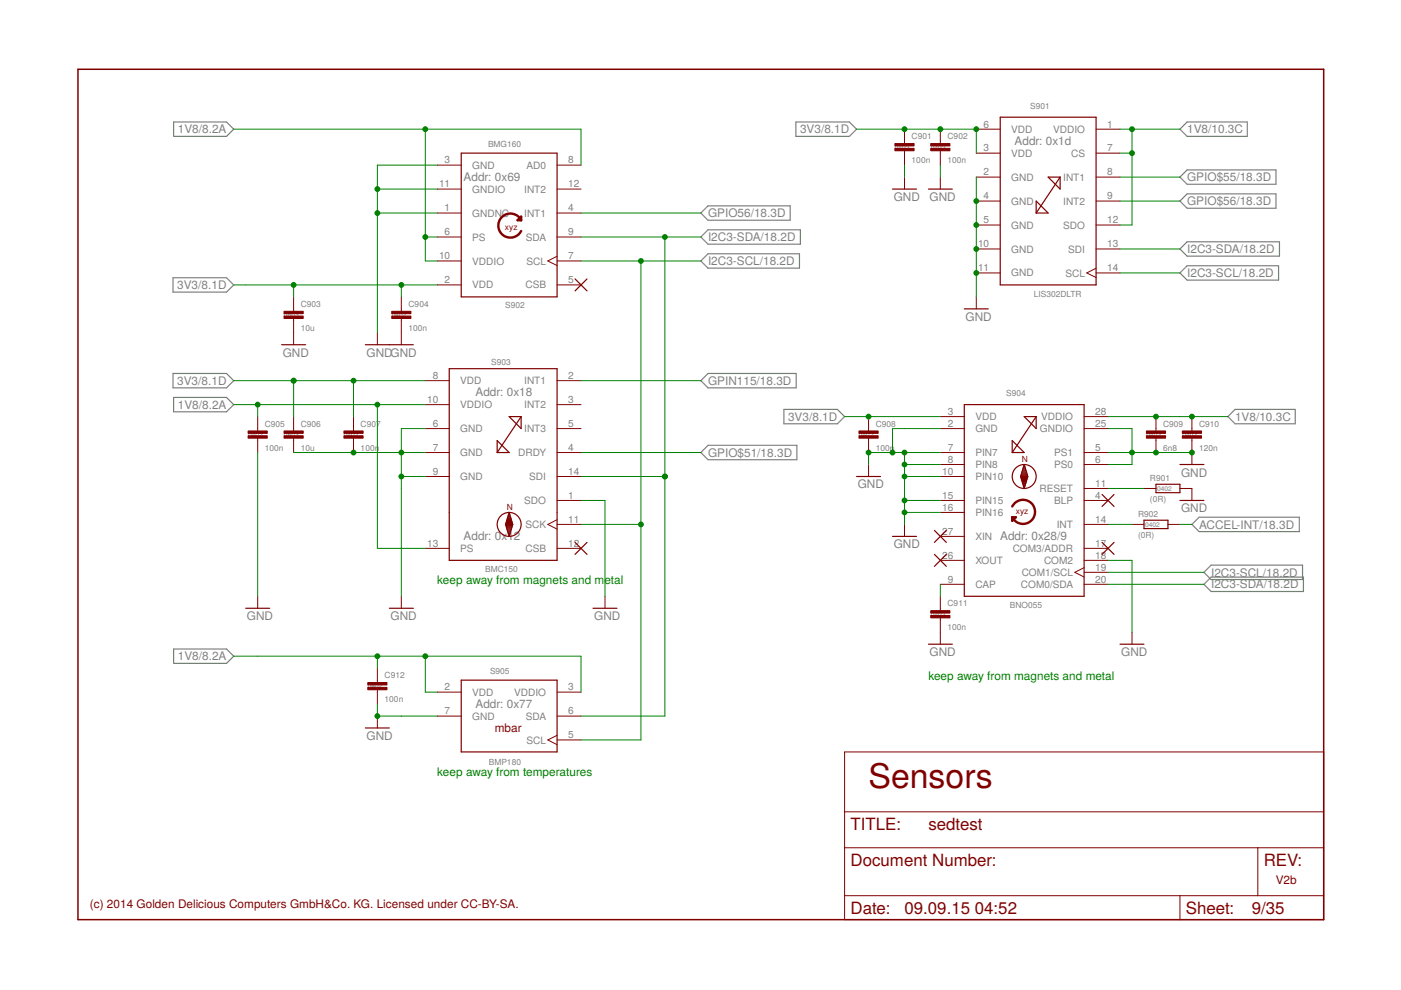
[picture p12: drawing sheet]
<svg xmlns="http://www.w3.org/2000/svg" width="297mm" height="210mm" viewBox="0 0 297 210" stroke-linecap="round" stroke-linejoin="round" font-family="sans-serif">
<g fill="none" stroke="#808080" stroke-width=".25">
<path d="M36.8 25.9h11.2l1.6 1.5-1.6 1.5h-11.2zM168.7 25.9h11.4l1.5 1.5-1.5 1.5h-11.4zM250.2 27.4l1.5-1.5h12.8v3h-12.8zM250.2 37.5l1.5-1.5h18.8v3.1h-18.8zM36.7 58.9h11.3l1.6 1.5-1.6 1.5h-11.3zM148.6 45.2l1.5-1.6h17.4v3.1h-17.4zM148.6 50.2l1.5-1.5h19.6v3.1h-19.6zM148.6 55.3l1.5-1.5h19.4v3.1h-19.4zM250.2 52.8l1.5-1.5h19.6v3h-19.6zM250.2 42.6l1.5-1.5h18.8v3.1h-18.8zM250.2 57.9l1.5-1.6h19.4v3.1h-19.4zM36.7 79.2h11.3l1.6 1.5-1.6 1.5h-11.3z"/>
<path d="M36.8 84.3h11.2l1.6 1.5-1.6 1.5h-11.2zM148.6 80.7l1.5-1.5h18.7v3h-18.7zM148.6 95.9l1.5-1.5h18.9v3.1h-18.9zM166.2 86.8h11.3l1.6 1.5-1.6 1.6h-11.3zM260.3 88.3l1.6-1.5h12.7v3.1h-12.7zM252.7 111.2l1.5-1.5h21.3v3h-21.3zM36.8 137.6h11.2l1.6 1.5-1.6 1.6h-11.2zM255.2 123.9l1.6-1.5h19.6v3h-19.6zM255.2 121.3l1.6-1.5h19.4v3.1h-19.4z"/>
</g>
<path d="M16.5 14.7h264.1v180.3h-264.1z" fill="none" stroke="#800000" stroke-width=".32"/>
<g fill="none" stroke="#800000" stroke-width=".21">
<path d="M92.7 35h5.1M118.1 35h5.1M191.8 27.4v3M191.8 32v3M191.8 37.5v2.6M199.4 27.4v3M199.4 32v3M199.4 37.5v2.6M207 27.4h5.1M207 32.5h5.1M207 37.5h5.1M232.4 27.4h5.1"/>
<path d="M232.4 32.5h5.1M232.4 37.5h5.1M92.7 55.3h5.1M92.7 50.2h5.1M92.7 45.2h5.1M92.7 40.1h5.1M118.1 54.3l-2 1 2 1M118.1 55.3h5.1M118.1 50.2h5.1M118.1 45.2h5.1M118.1 40.1h5.1M207 42.6h5.1"/>
<path d="M207 47.7h5.1M207 52.8h5.1M207 57.9h5.1M232.4 42.6h5.1M232.4 47.7h5.1M232.4 52.8h5.1M232.4 57.9h5.1M232.4 56.9l-2 1 2 .9M62.3 62.9v3.1M62.3 67.5v5.6M80 70.5v2.6M85.1 62.9v3.1"/>
<path d="M85.1 67.5v5.6M92.7 60.4h5.1M118.1 60.4h5.1M207 62.9v2.6M54.6 88.3v3.1M54.6 92.9v3M62.3 88.3v3.1M62.3 92.9v3M75 88.3v3.1M75 92.9v3M90.2 85.8h5M90.2 80.7h5"/>
<path d="M90.2 90.9h5M90.2 95.9h5M118.1 85.8h5.1M118.1 80.7h5.1M118.1 90.9h5.1M118.1 95.9h5.1M184.1 88.3v3.1M184.1 92.9v3M184.1 98.5v2.5M199.4 90.9h5M199.4 95.9h5M199.4 88.3h5"/>
<path d="M199.4 98.5h5M229.8 90.9h5.1M229.8 95.9h5.1M229.8 88.3h5.1M229.8 98.5h5.1M245.1 88.3v3.1M245.1 92.9v3M252.7 88.3v3.1M252.7 92.9v5.6M90.2 101h5M90.2 116.3h5M118.1 101h5.1"/>
<path d="M118.1 106.1h5.1M118.1 110.2l-2 1 2 1M118.1 111.2h5.1M118.1 116.3h5.1M191.8 111.2v2.5M199.4 101h5M199.4 106.1h5M199.4 108.6h5M199.4 113.7h5M199.4 118.8h5M229.8 106.1h5.1M229.8 111.2h5.1"/>
<path d="M229.8 116.3h5.1M229.8 103.6h5.1M229.8 118.8h5.1M240 111.2h2.5M242.5 103.6h2.6M247.6 111.2h2.6M250.2 103.6h2.5v2.5M54.6 126.4v2.6M85.1 126.4v2.6M128.3 126.4v2.6M199.4 126.4v3.1M199.4 131v5.6"/>
<path d="M199.4 123.9h5M229.8 123.9h5.1M229.8 120.4l-1.9 .9 1.9 1M229.8 121.3h5.1M240 134v2.6M80 141.7v3M80 146.2v3.1M80 151.8v2.5M92.7 151.8h5.1M92.7 146.7h5.1M118.1 151.8h5.1M118.1 155.9l-2 1 2 1"/>
<path d="M118.1 156.9h5.1M118.1 146.7h5.1M179.1 159.4h101.5v35.6h-101.5zM179.1 179.7h101.5M179.1 172.1h101.5M266.7 179.7v10.2M179.1 189.9h101.5M250.2 189.9v5.1"/>
</g>
<g fill="#800000" stroke="#800000" stroke-width=".21">
<path d="M78 145.7h4v.5h-4z"/>
<path d="M78 144.7h4v.5h-4z"/>
<path d="M52.6 92.4h4.1v.5h-4.1z"/>
<path d="M52.6 91.4h4.1v.5h-4.1z"/>
<path d="M72.9 92.4h4.1v.5h-4.1z"/>
<path d="M72.9 91.4h4.1v.5h-4.1z"/>
<path d="M83.1 67h4v.5h-4z"/>
<path d="M83.1 66h4v.5h-4z"/>
<path d="M60.2 67h4.1v.5h-4.1z"/>
<path d="M60.2 66h4.1v.5h-4.1z"/>
<path d="M60.2 92.4h4.1v.5h-4.1z"/>
<path d="M60.2 91.4h4.1v.5h-4.1z"/>
<path d="M197.3 31.5h4.1v.5h-4.1z"/>
<path d="M197.3 30.4h4.1v.5h-4.1z"/>
<path d="M189.7 31.5h4.1v.5h-4.1z"/>
<path d="M189.7 30.4h4.1v.5h-4.1z"/>
<path d="M197.3 130.5h4.1v.5h-4.1z"/>
<path d="M197.3 129.5h4.1v.5h-4.1z"/>
<path d="M243.1 92.4h4v.5h-4z"/>
<path d="M243.1 91.4h4v.5h-4z"/>
<path d="M250.7 92.4h4v.5h-4z"/>
<path d="M250.7 91.4h4v.5h-4z"/>
<path d="M182.1 92.4h4.1v.5h-4.1z"/>
<path d="M182.1 91.4h4.1v.5h-4.1z"/>
</g>
<g fill="none" stroke="#800000" stroke-width=".25">
<path d="M97.8 32.5h20.3v30.4h-20.3zM212.1 24.8h20.3v35.6h-20.3zM222.2 37.5h2.6v2.6zM224.8 37.5l-5.1 7.7M121.9 59.1l2.6 2.6M124.5 59.1l-2.6 2.6M189.2 40.1h5.1M196.8 40.1h5.1M219.7 42.6l2.5 2.6h-2.5zM59.7 73.1h5.1M77.5 73.1h10.1M95.2 78.2h22.9v40.6h-22.9z"/>
<path d="M204.4 65.5h5.1M105.4 93.4l2.5 2.5h-2.5zM107.9 88.3h2.6v2.6zM110.5 88.3l-5.1 7.6M204.4 85.8h25.4v40.6h-25.4zM214.6 93.4l2.5 2.5h-2.5zM216.7 99.9h.9M216.8 99.7h.7M216.9 99.4h.5M216.9 99.2h.5M217 99h.3M217.1 98.8h.1"/>
<path d="M217.1 98.6h.1M217.1 88.3h2.6v2.6zM217.1 98.5l.8 2.5-.8 2.6-.7-2.6zM219.7 88.3l-5.1 7.6M250.2 98.5h5M107.2 111.2h1.5M107.3 111h1.4M107.3 111.4h1.3M107.3 110.8h1.3M107.3 111.7h1.3M107.4 110.6h1.1M107.4 111.9h1.1"/>
<path d="M107.4 110.3h1.1M107.5 112.1h.9M107.5 112.3h.9M107.5 110.1h.9M107.6 109.9h.7M107.6 112.6h.7M107.7 109.7h.6M107.7 112.8h.5M107.7 109.5h.5M107.7 113h.5M107.8 109.2h.3M107.8 113.2h.3"/>
<path d="M107.8 109h.3M107.9 113.5h.1M107.9 108.8h.1M107.9 113.7h.1M107.9 108.6l.8 2.6-.8 2.5-.7-2.5zM121.9 115l2.6 2.5M124.5 115l-2.6 2.5M181.6 101h5.1M189.2 113.7h5.1M198.1 112.5l2.5 2.5M198.1 117.5l2.5 2.6M200.6 112.5l-2.5 2.5"/>
<path d="M200.6 117.5l-2.5 2.6M216.4 101h1.5M216.5 101.2h1.4M216.5 100.8h1.3M216.5 101.5h1.3M216.5 100.6h1.3M216.6 101.7h1.1M216.6 100.3h1.1M216.7 101.9h1M216.7 100.1h.9M216.7 102.1h.9M216.8 102.3h.7"/>
<path d="M216.9 102.6h.6M216.9 102.8h.5M217 103h.3M217 103.2h.3M217.1 103.4h.1M233.7 104.8l2.5 2.6M233.7 115l2.5 2.5M236.2 104.8l-2.5 2.6M236.2 115l-2.5 2.5M242.5 110.3h5.1v1.8h-5.1zM245.1 102.7h5.1v1.8h-5.1zM250.2 106.1h5"/>
<path d="M52.1 129h5.1M82.5 129h5.1M125.7 129h5.1M196.8 136.6h5.1M237.5 136.6h5M77.5 154.3h5M97.8 144.2h20.3v15.2h-20.3z"/>
<circle cx="107.9" cy="111.2" r="2.54"/>
<circle cx="217.1" cy="101" r="2.54"/>
</g>
<path d="M109.7 46.7l.8-.8v.8zM110.5 46.7a2.55 2.55 0 0 0-3.9-.8 2.55 2.55 0 0 0 0 3.9 2.55 2.55 0 0 0 3.9-.8M214.6 107.4a2.56 2.56 0 0 1 3.9-.9 2.56 2.56 0 0 1 0 4 2.56 2.56 0 0 1-3.9-.8M214.6 109.7h.8l-.8 .7z" fill="none" stroke="#800000" stroke-width=".51"/>
<g fill="none" stroke="#008000" stroke-width=".21">
<path d="M49.6 27.4h73.6v7.6M90.2 27.4v27.9h2.5M92.7 35h-12.7v35.5M181.6 27.4h25.4v5.1M191.8 35v2.5M199.4 35v2.5M207 37.5v25.4M237.5 27.4h12.7M237.5 32.5h2.5M237.5 37.5h12.7M240 27.4v20.3h-2.5M80 40.1h12.7"/>
<path d="M80 45.2h12.7M90.2 50.2h2.5M123.2 45.2h25.4M123.2 55.3h25.4M123.2 50.2h25.4M135.9 55.3v101.6h-12.7M141 50.2v101.6h-17.8M237.5 52.8h12.7M237.5 42.6h12.7M237.5 57.9h12.7M49.6 60.4h43.1M62.3 60.4v2.5"/>
<path d="M85.1 60.4v2.5M49.6 85.8h40.6M49.6 80.7h40.6M54.6 85.8v2.5M54.6 95.9v30.5M62.3 95.9h27.9M62.3 80.7v7.6M75 80.7v7.6M80 85.8v30.5h10.2M90.2 90.9h-5.1v35.5M123.2 95.9h25.4M123.2 80.7h25.4"/>
<path d="M179.1 88.3h20.3M191.8 95.9v15.3M191.8 98.5h7.6M199.4 90.9h-10.2v5M199.4 95.9h-15.3v2.6M234.9 90.9h5.1v7.6h-5.1M234.9 95.9h17.8M234.9 88.3h25.4M85.1 101h5.1M123.2 101h17.8M123.2 106.1h5.1v20.3M123.2 111.2h12.7"/>
<path d="M191.8 101h7.6M191.8 106.1h7.6M191.8 108.6h7.6M234.9 118.8h5.1v15.2M234.9 111.2h5.1M234.9 103.6h7.6M250.2 111.2h2.5M49.6 139.1h73.6v7.6M80 139.1v2.6M90.2 139.1v7.6h2.5M199.4 123.9v2.5M234.9 123.9h20.3"/>
<path d="M234.9 121.3h20.3M80 149.3v2.5h12.7"/>
</g>
<g fill="#008000" stroke="#008000" stroke-width=".21">
<circle cx="80" cy="151.8" r=".51"/>
<circle cx="80" cy="40.1" r=".51"/>
<circle cx="80" cy="45.2" r=".51"/>
<circle cx="75" cy="95.9" r=".51"/>
<circle cx="85.1" cy="95.9" r=".51"/>
<circle cx="85.1" cy="101" r=".51"/>
<circle cx="207" cy="42.6" r=".51"/>
<circle cx="207" cy="47.7" r=".51"/>
<circle cx="207" cy="52.8" r=".51"/>
<circle cx="207" cy="57.9" r=".51"/>
<circle cx="184.1" cy="95.9" r=".51"/>
<circle cx="189.2" cy="95.9" r=".51"/>
<circle cx="191.8" cy="95.9" r=".51"/>
<circle cx="191.8" cy="98.5" r=".51"/>
<circle cx="191.8" cy="101" r=".51"/>
<circle cx="191.8" cy="106.1" r=".51"/>
<circle cx="191.8" cy="108.6" r=".51"/>
<circle cx="252.7" cy="95.9" r=".51"/>
<circle cx="245.1" cy="95.9" r=".51"/>
<circle cx="240" cy="95.9" r=".51"/>
<circle cx="54.6" cy="85.8" r=".51"/>
<circle cx="80" cy="85.8" r=".51"/>
<circle cx="90.2" cy="139.1" r=".51"/>
<circle cx="80" cy="139.1" r=".51"/>
<circle cx="90.2" cy="50.2" r=".51"/>
<circle cx="90.2" cy="27.4" r=".51"/>
<circle cx="240" cy="27.4" r=".51"/>
<circle cx="240" cy="32.5" r=".51"/>
<circle cx="245.1" cy="88.3" r=".51"/>
<circle cx="252.7" cy="88.3" r=".51"/>
<circle cx="75" cy="80.7" r=".51"/>
<circle cx="62.3" cy="80.7" r=".51"/>
<circle cx="85.1" cy="60.4" r=".51"/>
<circle cx="62.3" cy="60.4" r=".51"/>
<circle cx="207" cy="27.4" r=".51"/>
<circle cx="199.4" cy="27.4" r=".51"/>
<circle cx="191.8" cy="27.4" r=".51"/>
<circle cx="184.1" cy="88.3" r=".51"/>
<circle cx="141" cy="101" r=".51"/>
<circle cx="141" cy="50.2" r=".51"/>
<circle cx="135.9" cy="111.2" r=".51"/>
<circle cx="135.9" cy="55.3" r=".51"/>
</g>
<text font-size="7.2" fill="#800000" x="184.1" y="167.1">Sensors</text>
<g font-size="3.6" fill="#800000">
<text x="180.3" y="175.9">TITLE:</text>
<text x="196.8" y="175.9">sedtest</text>
<text x="180.3" y="183.6">Document Number:</text>
<text x="267.9" y="183.6">REV:</text>
<text x="180.3" y="193.7">Date:</text>
<text x="191.8" y="193.7">09.09.15</text>
<text x="206.7" y="193.7">04:52</text>
<text x="251.4" y="193.7">Sheet:</text>
<text x="265.4" y="193.7">9/35</text>
</g>
<g font-size="2.5" fill="#808080">
<text x="37.7" y="28.3">1V8/8.2A</text>
<text x="169.6" y="28.3">3V3/8.1D</text>
<text x="251.7" y="28.3">1V8/10.3C</text>
<text x="215.1" y="30.7">Addr: 0x1d</text>
<text x="98.3" y="38.3">Addr: 0x69</text>
<text x="251.7" y="38.4">GPIO$55/18.3D</text>
<text x="150.1" y="46.1">GPIO56/18.3D</text>
<text x="189.5" y="42.6">GND</text>
<text x="197.1" y="42.6">GND</text>
<text x="251.7" y="43.5">GPIO$56/18.3D</text>
<text x="150.1" y="51.1">I2C3-SDA/18.2D</text>
<text x="251.7" y="53.7">I2C3-SDA/18.2D</text>
<text x="150.1" y="56.2">I2C3-SCL/18.2D</text>
<text x="251.7" y="58.8">I2C3-SCL/18.2D</text>
<text x="37.6" y="61.3">3V3/8.1D</text>
<text x="204.7" y="68">GND</text>
<text x="60" y="75.6">GND</text>
<text x="77.7" y="75.6">GNDGND</text>
<text x="37.6" y="81.6">3V3/8.1D</text>
<text x="150.1" y="81.6">GPIN115/18.3D</text>
<text x="37.7" y="86.7">1V8/8.2A</text>
<text x="100.8" y="84">Addr: 0x18</text>
<text x="167.1" y="89.2">3V3/8.1D</text>
<text x="261.9" y="89.2">1V8/10.3C</text>
<text x="150.1" y="96.8">GPIO$51/18.3D</text>
<text x="250.4" y="101">GND</text>
<text x="181.9" y="103.6">GND</text>
<text x="250.4" y="108.6">GND</text>
<text x="254.2" y="112.1">ACCEL-INT/18.3D</text>
<text x="98.3" y="114.5">Addr: 0x12</text>
<text x="189.5" y="116.3">GND</text>
<text x="212.1" y="114.5">Addr: 0x28/9</text>
<text x="256.8" y="124.8">I2C3-SDA/18.2D</text>
<text x="256.8" y="122.2">I2C3-SCL/18.2D</text>
<text x="52.3" y="131.5">GND</text>
<text x="82.8" y="131.5">GND</text>
<text x="126" y="131.5">GND</text>
<text x="37.7" y="140">1V8/8.2A</text>
<text x="197.1" y="139.1">GND</text>
<text x="237.7" y="139.1">GND</text>
<text x="100.8" y="150">Addr: 0x77</text>
<text x="77.7" y="156.9">GND</text>
</g>
<g font-size="2.5" fill="#008000">
<text x="92.7" y="123.9">keep away from magnets and metal</text>
<text x="196.8" y="144.2">keep away from magnets and metal</text>
<text x="92.7" y="164.5">keep away from temperatures</text>
</g>
<g font-size="2.5" fill="#800000">
<text x="104.9" y="155.1">mbar</text>
<text x="270.5" y="187.4">V2b</text>
<text x="19.1" y="192.4">(c) 2014 Golden Delicious Computers GmbH&amp;Co. KG. Licensed under CC-BY-SA.</text>
</g>
<g font-size="2.1" fill="#808080">
<text x="208.6" y="27">6</text>
<text x="214.4" y="28.2">VDD</text>
<text x="223.3" y="28.2">VDDIO</text>
<text x="234.7" y="27">1</text>
<text x="94.3" y="34.7">3</text>
<text x="100.1" y="35.8">GND</text>
<text x="111.6" y="35.8">AD0</text>
<text x="120.4" y="34.7">8</text>
<text x="208.6" y="32.1">3</text>
<text x="214.4" y="33.2">VDD</text>
<text x="227.1" y="33.2">CS</text>
<text x="234.7" y="32.1">7</text>
<text x="93.1" y="39.7">11</text>
<text x="100.1" y="40.8">GNDIO</text>
<text x="111.1" y="40.8">INT2</text>
<text x="120.4" y="39.7">12</text>
<text x="208.6" y="37.2">2</text>
<text x="214.4" y="38.3">GND</text>
<text x="225.4" y="38.3">INT1</text>
<text x="234.7" y="37.2">8</text>
<text x="94.3" y="44.8">1</text>
<text x="100.1" y="45.9">GNDNC</text>
<text x="111.1" y="45.9">INT1</text>
<text x="120.4" y="44.8">4</text>
<text x="208.6" y="42.3">4</text>
<text x="208.6" y="47.3">5</text>
<text x="214.4" y="43.4">GND</text>
<text x="225.4" y="43.4">INT2</text>
<text x="234.7" y="42.3">9</text>
<text x="234.7" y="47.3">12</text>
<text x="94.3" y="49.9">6</text>
<text x="100.1" y="51">PS</text>
<text x="111.5" y="51">SDA</text>
<text x="120.4" y="49.9">9</text>
<text x="207.4" y="52.4">10</text>
<text x="214.4" y="48.5">GND</text>
<text x="214.4" y="53.5">GND</text>
<text x="225.4" y="48.5">SDO</text>
<text x="226.5" y="53.5">SDI</text>
<text x="234.7" y="52.4">13</text>
<text x="93.1" y="55">10</text>
<text x="100.1" y="56.1">VDDIO</text>
<text x="111.6" y="56.1">SCL</text>
<text x="120.4" y="55">7</text>
<text x="207.4" y="57.5">11</text>
<text x="214.4" y="58.6">GND</text>
<text x="225.9" y="58.6">SCL</text>
<text x="234.7" y="57.5">14</text>
<text x="94.3" y="60">2</text>
<text x="100.1" y="61.2">VDD</text>
<text x="111.4" y="61.2">CSB</text>
<text x="120.4" y="60">5</text>
<text x="91.7" y="80.4">8</text>
<text x="97.6" y="81.5">VDD</text>
<text x="111.1" y="81.5">INT1</text>
<text x="120.4" y="80.4">2</text>
<text x="90.6" y="85.4">10</text>
<text x="97.6" y="86.6">VDDIO</text>
<text x="111.1" y="86.6">INT2</text>
<text x="120.4" y="85.4">3</text>
<text x="200.9" y="88">3</text>
<text x="206.8" y="89.1">VDD</text>
<text x="220.7" y="89.1">VDDIO</text>
<text x="232.2" y="88">28</text>
<text x="91.7" y="90.5">6</text>
<text x="91.7" y="95.6">7</text>
<text x="97.6" y="91.6">GND</text>
<text x="111.1" y="91.6">INT3</text>
<text x="120.4" y="90.5">5</text>
<text x="120.4" y="95.6">4</text>
<text x="200.9" y="90.5">2</text>
<text x="200.9" y="95.6">7</text>
<text x="206.8" y="91.6">GND</text>
<text x="220.5" y="91.6">GNDIO</text>
<text x="232.2" y="95.6">5</text>
<text x="232.2" y="90.5">25</text>
<text x="91.7" y="100.7">9</text>
<text x="97.6" y="96.7">GND</text>
<text x="97.6" y="101.8">GND</text>
<text x="109.9" y="96.7">DRDY</text>
<text x="112.2" y="101.8">SDI</text>
<text x="120.4" y="100.7">14</text>
<text x="199.8" y="100.7">10</text>
<text x="200.9" y="98.1">8</text>
<text x="206.8" y="96.7">PIN7</text>
<text x="206.8" y="99.3">PIN8</text>
<text x="206.8" y="101.8">PIN10</text>
<text x="223.5" y="96.7">PS1</text>
<text x="223.5" y="99.3">PS0</text>
<text x="232.2" y="98.1">6</text>
<text x="111.1" y="106.9">SDO</text>
<text x="120.4" y="105.8">1</text>
<text x="199.8" y="105.8">15</text>
<text x="206.8" y="106.9">PIN15</text>
<text x="220.4" y="104.3">RESET</text>
<text x="223.5" y="106.9">BLP</text>
<text x="232.2" y="105.8">4</text>
<text x="232.2" y="103.2">11</text>
<text x="111.4" y="112">SCK</text>
<text x="120.4" y="110.8">11</text>
<text x="199.8" y="108.3">16</text>
<text x="199.8" y="113.4">27</text>
<text x="206.8" y="109.4">PIN16</text>
<text x="224.1" y="112">INT</text>
<text x="232.2" y="110.8">14</text>
<text x="90.6" y="115.9">13</text>
<text x="97.6" y="117">PS</text>
<text x="111.4" y="117">CSB</text>
<text x="120.4" y="115.9">12</text>
<text x="199.8" y="118.5">26</text>
<text x="206.8" y="114.5">XIN</text>
<text x="206.8" y="119.6">XOUT</text>
<text x="214.7" y="117">COM3/ADDR</text>
<text x="221.4" y="119.6">COM2</text>
<text x="232.2" y="115.9">17</text>
<text x="232.2" y="118.5">18</text>
<text x="200.9" y="123.5">9</text>
<text x="206.8" y="124.6">CAP</text>
<text x="216.5" y="124.6">COM0/SDA</text>
<text x="216.6" y="122.1">COM1/SCL</text>
<text x="232.2" y="123.5">20</text>
<text x="232.2" y="121">19</text>
<text x="94.3" y="146.4">2</text>
<text x="100.1" y="147.5">VDD</text>
<text x="109" y="147.5">VDDIO</text>
<text x="120.4" y="146.4">3</text>
<text x="94.3" y="151.5">7</text>
<text x="100.1" y="152.6">GND</text>
<text x="111.5" y="152.6">SDA</text>
<text x="120.4" y="151.5">6</text>
<text x="111.6" y="157.7">SCL</text>
<text x="120.4" y="156.5">5</text>
</g>
<g font-size="1.8" fill="#808080">
<text x="218.4" y="23.1">S901</text>
<text x="193.3" y="29.5">C901</text>
<text x="200.9" y="29.5">C902</text>
<text x="103.5" y="31.2">BMG160</text>
<text x="193.3" y="34.6">100n</text>
<text x="200.9" y="34.6">100n</text>
<text x="63.8" y="65.1">C903</text>
<text x="86.6" y="65.1">C904</text>
<text x="107.1" y="65.2">S902</text>
<text x="219.2" y="62.9">LIS302DLTR</text>
<text x="63.8" y="70.2">10u</text>
<text x="86.6" y="70.2">100n</text>
<text x="104.1" y="77.4">S903</text>
<text x="213.3" y="84">S904</text>
<text x="56.1" y="95.6">100n</text>
<text x="56.1" y="90.5">C905</text>
<text x="63.8" y="95.6">10u</text>
<text x="63.8" y="90.5">C906</text>
<text x="76.5" y="95.6">100n</text>
<text x="76.5" y="90.5">C907</text>
<text x="185.7" y="95.6">100n</text>
<text x="185.7" y="90.5">C908</text>
<text x="246.6" y="95.6">6n8</text>
<text x="246.6" y="90.5">C909</text>
<text x="254.2" y="95.6">120n</text>
<text x="254.2" y="90.5">C910</text>
<text x="243.8" y="106.4">(0R)</text>
<text x="243.8" y="102.1">R901</text>
<text x="241.3" y="114">(0R)</text>
<text x="241.3" y="109.7">R902</text>
<text x="102.9" y="121.3">BMC150</text>
<text x="200.9" y="128.6">C911</text>
<text x="214.1" y="129">BNO055</text>
<text x="200.9" y="133.7">100n</text>
<text x="81.5" y="143.8">C912</text>
<text x="103.9" y="142.9">S905</text>
<text x="81.5" y="148.9">100n</text>
<text x="103.6" y="162.2">BMP180</text>
</g>
<g font-size="1.8" fill="#800000">
<text x="107.1" y="48.7">xyz</text>
<text x="216.6" y="98">N</text>
<text x="107.4" y="108.1">N</text>
<text x="215.4" y="108.9">xyz</text>
</g>
<g font-size="1.4" fill="#808080">
<text x="189.7" y="31.7">0402</text>
<text x="197.3" y="31.7">0402</text>
<text x="60.2" y="67.3">0603</text>
<text x="83.1" y="67.3">0402</text>
<text x="52.6" y="92.7">0402</text>
<text x="60.2" y="92.7">0603</text>
<text x="72.9" y="92.7">0402</text>
<text x="182.1" y="92.7">0402</text>
<text x="243.1" y="92.7">0402</text>
<text x="250.7" y="92.7">0402</text>
<text x="245.3" y="104.1">0402</text>
<text x="242.8" y="111.7">0402</text>
<text x="197.3" y="130.7">0402</text>
<text x="78" y="146">0402</text>
</g>
</svg>
